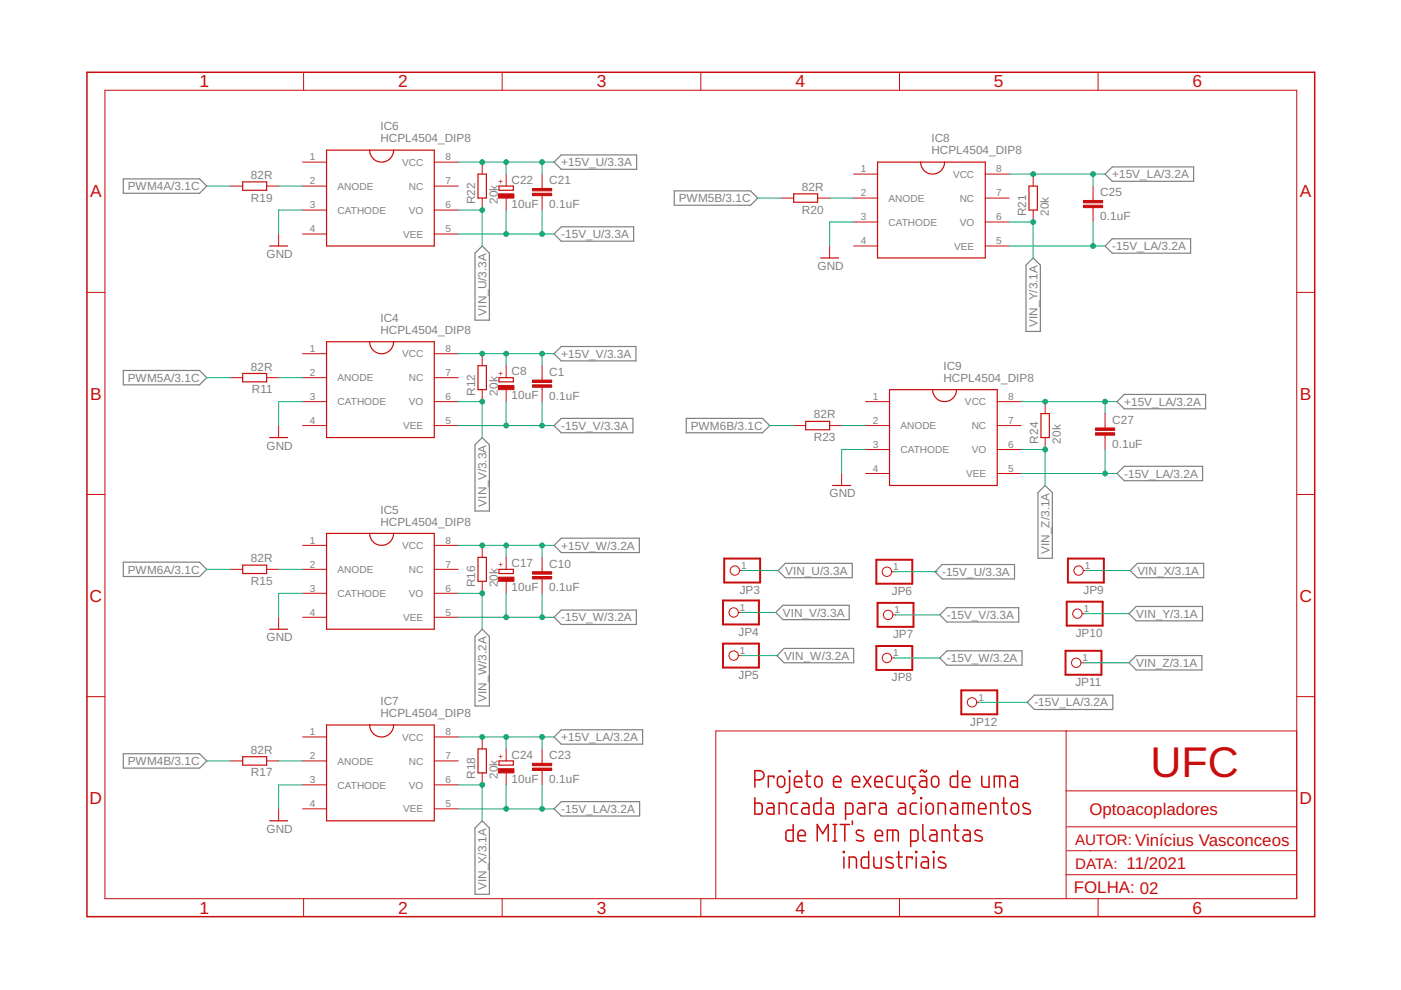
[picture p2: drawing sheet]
<svg xmlns="http://www.w3.org/2000/svg" width="297mm" height="210mm" viewBox="0 0 297 210" stroke-linecap="round" stroke-linejoin="round" font-family="sans-serif">
<g fill="none" stroke="#808080" stroke-width=".25">
<path d="M26.1 37.9h16.2l1.5 1.6-1.5 1.5h-16.2zM117.5 34.4l1.5-1.5h16v3h-16zM234.3 36.9l1.5-1.5h17.3v3h-17.3zM102.2 52.2l1.6 1.5v14.2h-3.1v-14.2zM117.5 49.6l1.5-1.5h15.3v3h-15.3zM143 40.5h16.1l1.6 1.5-1.6 1.5h-16.1zM217.5 56.2l1.6-1.5 1.5 1.5v14.1h-3.1zM234.3 52.2l1.5-1.6h16.6v3.1h-16.6zM26.1 78.5h16.2l1.5 1.6-1.5 1.5h-16.2zM117.5 75l1.5-1.5h15.8v3h-15.8zM100.7 94.3l1.5-1.5 1.6 1.5v14.1h-3.1zM117.5 90.2l1.5-1.5h15.2v3.1h-15.2z"/>
<path d="M145.5 88.7h16.2l1.5 1.5-1.5 1.6h-16.2zM236.8 85.2l1.6-1.6h17.2v3.1h-17.2zM26.1 119.2h16.2l1.5 1.5-1.5 1.5h-16.2zM117.5 115.6l1.5-1.5h16.6v3.1h-16.6zM199.7 119.7h15.4v3h-15.4l-1.5-1.5zM221.6 102.9l1.5 1.6v13.9h-3v-13.9zM236.8 100.4l1.6-1.5h16.6v3h-16.6zM241.2 119.4h14v3.1h-14l-1.6-1.5zM100.7 134.9l1.5-1.5 1.6 1.5v14.8h-3.1zM117.5 130.9l1.5-1.6h15.9v3.1h-15.9zM164.5 129.9l1.5-1.6h14v3.1h-14zM164.7 139l1.5-1.5h14.8v3h-14.8z"/>
<path d="M165 121l1.5-1.6h14.2v3.1h-14.2zM199.2 130.4l1.6-1.6h15.2v3.1h-15.2zM200.8 138h15.9v3h-15.9l-1.6-1.5zM239.4 130.1l1.5-1.5h14.1v3h-14.1zM26.1 159.8h16.2l1.5 1.5-1.5 1.6h-16.2zM117.5 156.3l1.5-1.6h17.2v3.1h-17.2zM219.3 147.4h16.6v3h-16.6l-1.5-1.5zM239.4 140.5l1.5-1.5h13.9v3h-13.9zM100.7 175.6l1.5-1.6 1.6 1.6v14h-3.1zM117.5 171.5l1.5-1.5h16.6v3h-16.6z"/>
</g>
<g fill="none" stroke="#c90d0c" stroke-width=".32">
<path d="M18.4 15.3h260.3v179.1h-260.3zM160 165.4a1.72 1.72 0 0 0 1.8-.4 .97 .97 0 0 0 .1-1 .97 .97 0 0 0-.9-.6h-1v3.5M160 169.1v3.5h1.2l.4-.6-.1-1.5-.3-.2h-1.2M162.7 170.3h1l.3 .2 .1 .4v1.7h-.9a.68 .68 0 0 1-.7-.7 .68 .68 0 0 1 .7-.6h.9M164.1 165v-.4h-1.2v2.3M165.1 164.8a.77 .77 0 0 1 .8-.2 .77 .77 0 0 1 .5 .8v.7a.77 .77 0 0 1-.8 .8 .77 .77 0 0 1-.8-.8v-1zM165.2 172.6v-2.3h1.1l.3 .2 .2 .4v1.7M167.3 163.4h.2v.2h-.2zM167.4 164.6v3.1l-.2 .3-.6 .1M168.2 174.8v3.5l-1.3-.1-.3-.5 .1-1.5 .3-.2h1.2M168.4 165.7h1.6a.82 .82 0 0 0-.6-1.1 .82 .82 0 0 0-1 .8v.9l.3 .5 1.3 .1M169.1 170.3h-.9l-.3 .2-.1 .4 .1 1.5 .3 .2h.9"/>
<path d="M169.2 177.2h1.6a.82 .82 0 0 0-.6-1.2 .82 .82 0 0 0-1 .8l.1 1.3 .3 .2h1.2M170.1 170.3h1l.4 .6v1.7h-.9a.68 .68 0 0 1-.7-.7 .68 .68 0 0 1 .7-.6h.9M170.7 164.6h1.2M171.1 163.4v2.9l.3 .5 .5 .1M173 164.8a.78 .78 0 0 1 .8-.2 .78 .78 0 0 1 .5 .8 1.36 1.36 0 0 1-.3 1.3 .77 .77 0 0 1-.8 .1 .77 .77 0 0 1-.5-.7v-1zM173.3 178.3v-3.5l1.1 2 1.2-2v3.5M174.1 169.1v3.5l-1.3-.1-.3-.5 .1-1.5 .3-.2h1.2M175.3 170.3h1l.4 .6v1.7h-.9a.68 .68 0 0 1-.7-.7 .68 .68 0 0 1 .7-.6h.9M176.6 178.3h.8M176.6 174.8h.8M176.7 165.7h1.6a.82 .82 0 0 0-.6-1.1 .82 .82 0 0 0-1 .8v1.1l.3 .3 1.3 .1M177 174.8v3.5"/>
<path d="M178.1 174.8h2M179.1 174.8v3.5M179.3 172.6h1.1l.3-.2 .1-1.5-.2-.5-1.3-.1v3.5M180.7 165.7h1.6a.81 .81 0 0 0-.6-1.1 .81 .81 0 0 0-1 .8l.1 1.3 .3 .2h1.2M180.7 174.1v.7M181.9 170.3h1l.4 .6v1.7h-.9a.68 .68 0 0 1-.6-.7 .68 .68 0 0 1 .6-.6h.9M182.9 176.2l-.3-.1a.63 .63 0 0 0-.7-.1 .63 .63 0 0 0-.3 .7l1.2 .7a.51 .51 0 0 1 .3 .5 .51 .51 0 0 1-.5 .4l-1-.2M183.1 164.6l1.6 2.3M184.7 164.6l-1.6 2.3M185.5 165.7h1.5a.81 .81 0 0 0-.5-1.1 .81 .81 0 0 0-1 .8l.1 1.3 .3 .2h1.1M185.6 177.2h1.5a.81 .81 0 0 0-.5-1.2 .81 .81 0 0 0-1 .8l.1 1.3 .3 .2h1.1M185.6 170.7v-.4h-1.2v2.3"/>
<path d="M186.5 170.3h1l.4 .6v1.7h-.9a.68 .68 0 0 1-.7-.7 .68 .68 0 0 1 .7-.6h.9M188.1 178.3v-2.3h1.8l.5 .2 .1 2.1M189.3 176v2.3M189.3 164.6h-.9l-.3 .2-.1 .3 .1 1.6 .3 .2h.9M190.2 164.6l.1 1.9 .2 .3 .3 .1h1v-2.3M190.6 170.3h1l.4 .4v1.9h-.9a.68 .68 0 0 1-.7-.7 .68 .68 0 0 1 .7-.6h.9M193.1 178.3h1.1l.3-.2 .1-1.5-.4-.6h-1.1v3.5M193.5 166.9v.5a.46 .46 0 0 1 .5 .4 .46 .46 0 0 1-.5 .5M194.2 164.6h-1l-.3 .2-.1 .3 .1 1.6 .3 .2h1M194.4 170.3h-1l-.3 .2-.1 .4 .1 1.5 .3 .2h1M195.1 164.6h1l.3 .4 .1 1.9h-.9a.68 .68 0 0 1-.7-.7 .68 .68 0 0 1 .7-.7h.9M195.2 169.1h.2v.2h-.2z"/>
<path d="M195.3 170.3v2.3M195.7 174.8v3.1l.2 .3 .4 .1M196.5 163.3a.43 .43 0 0 1-.4 .4 .43 .43 0 0 1-.5-.4l-.4 .1-.1 .3M196.6 170.5a.78 .78 0 0 1 .8-.1 .78 .78 0 0 1 .5 .6 1.38 1.38 0 0 1-.3 1.4 .78 .78 0 0 1-.8 .1 .78 .78 0 0 1-.5-.7 1.36 1.36 0 0 1 .3-1.3zM197.3 176h.9l.4 .4v1.9h-.8a.68 .68 0 0 1-.7-.6 .68 .68 0 0 1 .7-.7h.8M197.7 164.8a.77 .77 0 0 1 .9-.2 .77 .77 0 0 1 .4 .8v.7a.77 .77 0 0 1-.7 .8 .77 .77 0 0 1-.8-.8v-1zM198.9 172.6v-2.3h1.1l.3 .2 .1 2.1M199.7 178.3v-2.3h1.2l.3 .2 .1 2.1M201.7 170.3h.9l.4 .4v1.9h-.8a.68 .68 0 0 1-.7-.7 .68 .68 0 0 1 .7-.6h.8M202.1 176h1.2M202.5 174.8l.1 3.1 .2 .3 .5 .1M203 163.4v3.5l-1.3-.1-.2-.5 .1-1.5 .3-.2h1.1"/>
<path d="M204 165.7h1.6a.82 .82 0 0 0-.5-1.1 .82 .82 0 0 0-1.1 .8l.2 1.3 .2 .2h1.2M204.1 172.6v-2.3h1.8l.5 .2 .1 2.1M204.3 176h1l.4 .4v1.9h-.9a.68 .68 0 0 1-.7-.6 .68 .68 0 0 1 .7-.7h.9M205.3 170.3v2.3M207.5 171.4h1.5a.81 .81 0 0 0-.5-1.1 .81 .81 0 0 0-1 .7l.1 1.4 .3 .2h1.1M208.1 176.2l-.3-.1a.64 .64 0 0 0-.8-.1 .64 .64 0 0 0-.3 .7l1.3 .7a.5 .5 0 0 1 .3 .5 .5 .5 0 0 1-.5 .4l-1.1-.2M208.2 164.6v1.9l.2 .3 .3 .1h1v-2.3M210 172.6v-2.3h1.2l.3 .2 .1 2.1M210.8 166.9v-2.3l2.1 .1 .2 .4v1.8M212 164.6v2.3M212.4 170.3h1.2M212.8 169.1l.1 3.1 .2 .3 .5 .1"/>
<path d="M214.3 164.6h1l.3 .2 .1 .3v1.8h-.9a.68 .68 0 0 1-.7-.7 .68 .68 0 0 1 .7-.7h.9M214.7 170.5a.78 .78 0 0 1 .8-.1 .78 .78 0 0 1 .5 .6 1.38 1.38 0 0 1-.3 1.4 .78 .78 0 0 1-.8 .1 .78 .78 0 0 1-.5-.7 1.36 1.36 0 0 1 .3-1.3zM218.3 170.5l-.3-.1a.63 .63 0 0 0-.8-.1 .63 .63 0 0 0-.3 .7l1.3 .6a.51 .51 0 0 1 .3 .6 .51 .51 0 0 1-.5 .4l-1.1-.2M178.8 180.5h.2v.2h-.2zM178.9 181.7v2.3M180 184v-2.3h1.2l.3 .2 .1 2.1M184.2 180.5v3.5l-1.3-.1-.3-.4 .1-1.6 .3-.2h1.2M185.3 181.7v1.9l.2 .3 .4 .1h.9v-2.3M189.2 181.9l-.3-.1a.64 .64 0 0 0-.8-.1 .64 .64 0 0 0-.2 .8l1.2 .6a.51 .51 0 0 1 .3 .5 .51 .51 0 0 1-.5 .4l-1-.1M190.1 181.7h1.2M190.5 180.5l.1 3.1 .2 .3 .5 .1M193.4 182.1v-.4h-1.2v2.3"/>
<path d="M194.1 180.5h.3v.2h-.3zM194.2 181.7v2.3M195.5 181.7h.9l.4 .4v1.9h-.8a.68 .68 0 0 1-.7-.6 .68 .68 0 0 1 .7-.7h.8M197.9 180.5h.2v.2h-.2zM198 181.7v2.3M200.4 181.9l-.3-.1a.63 .63 0 0 0-.8-.1 .63 .63 0 0 0-.3 .8l1.3 .6a.5 .5 0 0 1 .3 .5 .5 .5 0 0 1-.5 .4l-1.1-.1"/>
</g>
<g fill="none" stroke="#c90d0c" stroke-width=".21">
<path d="M22.2 19.1h252.7v171.4h-252.7zM64.4 15.3v3.8M106.5 15.3v3.8M148.6 15.3v3.8M190.7 15.3v3.8M232.8 15.3v3.8M48.9 39.5h2.6M56.5 39.5h2.6M64.2 34.4h5M64.2 39.5h5M92.1 34.4h5.1M92.1 39.5h5.1"/>
<path d="M102.2 34.4v2.5M107.3 36.9v2.6M114.9 36.9v3.1M181 36.9h5.1M208.9 36.9h5.1M219.1 36.9v2.6M231.8 39.5v3M59.1 49.6v2.6M64.2 44.5h5M64.2 49.6h5M92.1 44.5h5.1M92.1 49.6h5.1"/>
<path d="M102.2 42v2.5M107.3 42v2.5M114.9 41.5v3M165.7 42h2.6M173.4 42h2.5M175.9 52.2v2.5M181 42h5.1M181 47.1h5.1M181 52.2h5.1M208.9 42h5.1M208.9 47.1h5.1M208.9 52.2h5.1"/>
<path d="M219.1 44.5v2.6M231.8 44v3.1M18.4 62h3.8M64.2 75h5M92.1 75h5.1M102.2 75v2.5M107.3 77.5v2.6M114.9 77.5v3.1M274.9 62h3.8M48.9 80.1h2.6M56.5 80.1h2.6M59.1 90.2v2.6"/>
<path d="M64.2 80.1h5M64.2 85.2h5M64.2 90.2h5M92.1 80.1h5.1M92.1 85.2h5.1M92.1 90.2h5.1M102.2 82.6v2.6M107.3 82.6v2.6M114.9 82.1v3.1M168.3 90.2h2.5M175.9 90.2h2.5M183.5 85.2h5.1"/>
<path d="M183.5 90.2h5.1M183.5 95.3h5.1M211.4 85.2h5.1M211.4 90.2h5.1M211.4 95.3h5.1M221.6 85.2v2.5M221.6 92.8v2.5M234.3 87.7v3M234.3 92.3v3M18.4 104.8h3.8M64.2 115.6h5M92.1 115.6h5.1"/>
<path d="M102.2 115.6v2.6M107.3 118.2v2.5M114.9 118.2v3M178.4 100.4v2.5M183.5 100.4h5.1M211.4 100.4h5.1M274.9 104.8h3.8M48.9 120.7h2.6M56.5 120.7h2.6M59.1 130.9v2.5M64.2 120.7h5M64.2 125.8h5"/>
<path d="M64.2 130.9h5M92.1 120.7h5.1M92.1 125.8h5.1M92.1 130.9h5.1M102.2 123.3v2.5M107.3 123.3v2.5M114.9 122.7v3.1M156.5 129.9h.6M156.5 139h.6M156.8 121h.6M189 121.2h.6M189 139.5h.6"/>
<path d="M189.3 130.4h.6M229.4 130.1h.6M229.7 121h.5M18.4 147.7h3.8M64.2 156.3h5M92.1 156.3h5.1M102.2 156.3v2.5M107.3 158.8v2.5M114.9 158.8v3M207.1 148.9h.5M226 155v35.5M229.2 140.5h.5"/>
<path d="M274.9 155h-123.1v35.5M274.9 147.7h3.8M48.9 161.3h2.6M56.5 161.3h2.6M59.1 171.5v2.5M64.2 161.3h5M64.2 166.4h5M64.2 171.5h5M92.1 161.3h5.1M92.1 166.4h5.1M92.1 171.5h5.1M102.2 163.9v2.5"/>
<path d="M107.3 163.9v2.5M114.9 163.4v3M226 167.7h48.9M226.2 175.3h48.7M64.4 190.5v3.9M106.5 190.5v3.9M148.6 190.5v3.9M190.7 190.5v3.9M226 185.5h48.9M226.2 180.4h48.7M232.8 190.5v3.9"/>
<circle cx="155.6" cy="129.9" r=".99"/>
<circle cx="155.6" cy="139" r=".99"/>
<circle cx="155.8" cy="121" r=".99"/>
<circle cx="188" cy="121.2" r=".99"/>
<circle cx="188" cy="139.5" r=".99"/>
<circle cx="188.3" cy="130.4" r=".99"/>
<circle cx="228.4" cy="130.1" r=".99"/>
<circle cx="228.7" cy="121" r=".99"/>
<circle cx="206.1" cy="148.9" r=".99"/>
<circle cx="228.2" cy="140.5" r=".99"/>
</g>
<g fill="none" stroke="#c90d0c" stroke-width=".25">
<path d="M51.5 38.6h5v1.7h-5zM69.2 31.8h22.9v20.4h-22.9zM78.4 31.8a2.53 2.53 0 0 0 2.5 2.6 2.53 2.53 0 0 0 2.5-2.6M101.3 36.9h1.8v5.1h-1.8zM105.8 39.5h3v.8h-3zM186.1 34.4h22.8v20.3h-22.8zM195.2 34.4a2.53 2.53 0 0 0 2.5 2.5 2.53 2.53 0 0 0 2.6-2.5M218.2 39.5h1.7v5h-1.7zM57.2 52.2h3.8M168.3 41.1h5.1v1.8h-5.1zM174 54.7h3.8M51.5 79.2h5v1.8h-5z"/>
<path d="M69.2 72.5h22.9v20.3h-22.9zM78.4 72.5a2.53 2.53 0 0 0 2.5 2.5 2.53 2.53 0 0 0 2.5-2.5M101.3 77.5h1.8v5.1h-1.8zM57.2 92.8h3.8M105.8 80.1h3v.9h-3zM170.8 89.3h5.1v1.8h-5.1zM188.6 82.6h22.8v20.3h-22.8zM197.7 82.6a2.53 2.53 0 0 0 2.6 2.6 2.53 2.53 0 0 0 2.5-2.6M220.7 87.7h1.8v5.1h-1.8zM51.5 119.8h5v1.8h-5zM69.2 113.1h22.9v20.3h-22.9zM78.4 113.1a2.53 2.53 0 0 0 2.5 2.5 2.53 2.53 0 0 0 2.5-2.5"/>
<path d="M101.3 118.2h1.8v5.1h-1.8zM176.5 102.9h3.8M57.2 133.4h3.8M105.8 120.7h3v.9h-3zM69.2 153.7h22.9v20.3h-22.9zM78.4 153.7a2.53 2.53 0 0 0 2.5 2.6 2.53 2.53 0 0 0 2.5-2.6M101.3 158.8h1.8v5.1h-1.8zM51.5 160.4h5v1.8h-5zM57.2 174h3.8M105.8 161.3h3v.9h-3z"/>
</g>
<g fill="#c90d0c" stroke="#c90d0c" stroke-width=".21">
<path d="M112.9 41h4.1v.5h-4.1z"/>
<path d="M112.9 40h4.1v.5h-4.1z"/>
<path d="M105.7 41.1h3.3v.9h-3.3z"/>
<path d="M112.9 81.6h4.1v.5h-4.1z"/>
<path d="M112.9 80.6h4.1v.5h-4.1z"/>
<path d="M105.7 81.7h3.3v.9h-3.3z"/>
<path d="M112.9 122.2h4.1v.5h-4.1z"/>
<path d="M112.9 121.2h4.1v.5h-4.1z"/>
<path d="M105.7 122.4h3.3v.9h-3.3z"/>
<path d="M112.9 162.9h4.1v.5h-4.1z"/>
<path d="M112.9 161.8h4.1v.5h-4.1z"/>
<path d="M105.7 163h3.3v.9h-3.3z"/>
<path d="M229.7 43.5h4.1v.5h-4.1z"/>
<path d="M229.7 42.5h4.1v.5h-4.1z"/>
<path d="M232.3 91.8h4v.5h-4z"/>
<path d="M232.3 90.7h4v.5h-4z"/>
</g>
<path d="M153.5 118.4h7.7v5.1h-7.7zM185.8 118.7h7.6v5.1h-7.6zM226.4 118.4h7.6v5.1h-7.6zM153.3 127.3h7.6v5.1h-7.6zM153.3 136.5h7.6v5h-7.6zM185.8 137h7.6v5h-7.6zM186.1 127.8h7.6v5.1h-7.6zM225.9 138h7.6v5.1h-7.6zM226.2 127.6h7.6v5.1h-7.6zM203.8 146.4h7.6v5h-7.6z" fill="none" stroke="#c90d0c" stroke-width=".42"/>
<g fill="none" stroke="#0dab76" stroke-width=".21">
<path d="M43.8 39.5h5.1M59.1 39.5h5.1M97.2 34.4h20.3M107.3 34.4v2.5M114.9 34.4v2.5M214 36.9h20.3M231.8 36.9v2.6M64.2 44.5h-5.1v5.1M97.2 44.5h5v7.7M97.2 49.6h20.3M107.3 44.5v5.1M114.9 44.5v5.1"/>
<path d="M160.7 42h5M175.9 42h5.1M181 47.1h-5.1v5.1M214 52.2h20.3M214 47.1h5.1v7.6M231.8 47.1v5.1M97.2 75h20.3M107.3 75v2.5M114.9 75v2.5M43.8 80.1h5.1M59.1 80.1h5.1M64.2 85.2h-5.1v5"/>
<path d="M97.2 85.2h5v7.6M97.2 90.2h20.3M107.3 85.2v5M114.9 85.2v5M163.2 90.2h5.1M178.4 90.2h5.1M183.5 95.3h-5.1v5.1M216.5 85.2h20.3M216.5 95.3h5.1v7.6M234.3 85.2v2.5M234.3 95.3v5.1M97.2 115.6h20.3"/>
<path d="M107.3 115.6v2.6M114.9 115.6v2.6M216.5 100.4h20.3M43.8 120.7h5.1M59.1 120.7h5.1M64.2 125.8h-5.1v5.1M97.2 125.8h5v7.6M97.2 130.9h20.3M107.3 125.8v5.1M114.9 125.8v5.1M157.1 129.9h7.1M157.1 139h7.9"/>
<path d="M157.4 121h7.6M189.6 139.5h9.6M189.6 121.2h9.1M189.9 130.4h9.3M230 130.1h9.4M230.2 121h9.4M97.2 156.3h20.3M107.3 156.3v2.5M114.9 156.3v2.5M207.6 148.9h10.4M229.7 140.5h9.7M43.8 161.3h5.1"/>
<path d="M59.1 161.3h5.1M64.2 166.4h-5.1v5.1M97.2 171.5h20.3M97.2 166.4h5v7.6M107.3 166.4v5.1M114.9 166.4v5.1"/>
</g>
<g fill="#0dab76" stroke="#0dab76" stroke-width=".21">
<circle cx="102.2" cy="156.3" r=".51"/>
<circle cx="107.3" cy="156.3" r=".51"/>
<circle cx="114.9" cy="156.3" r=".51"/>
<circle cx="219.1" cy="36.9" r=".51"/>
<circle cx="231.8" cy="36.9" r=".51"/>
<circle cx="221.6" cy="85.2" r=".51"/>
<circle cx="234.3" cy="85.2" r=".51"/>
<circle cx="107.3" cy="171.5" r=".51"/>
<circle cx="114.9" cy="171.5" r=".51"/>
<circle cx="231.8" cy="52.2" r=".51"/>
<circle cx="234.3" cy="100.4" r=".51"/>
<circle cx="102.2" cy="44.5" r=".51"/>
<circle cx="102.2" cy="85.2" r=".51"/>
<circle cx="102.2" cy="75" r=".51"/>
<circle cx="107.3" cy="75" r=".51"/>
<circle cx="114.9" cy="75" r=".51"/>
<circle cx="107.3" cy="90.2" r=".51"/>
<circle cx="114.9" cy="90.2" r=".51"/>
<circle cx="102.2" cy="125.8" r=".51"/>
<circle cx="102.2" cy="115.6" r=".51"/>
<circle cx="107.3" cy="115.6" r=".51"/>
<circle cx="114.9" cy="115.6" r=".51"/>
<circle cx="107.3" cy="130.9" r=".51"/>
<circle cx="114.9" cy="130.9" r=".51"/>
<circle cx="102.2" cy="166.4" r=".51"/>
<circle cx="219.1" cy="47.1" r=".51"/>
<circle cx="221.6" cy="95.3" r=".51"/>
<circle cx="102.2" cy="34.4" r=".51"/>
<circle cx="107.3" cy="34.4" r=".51"/>
<circle cx="114.9" cy="34.4" r=".51"/>
<circle cx="107.3" cy="49.6" r=".51"/>
<circle cx="114.9" cy="49.6" r=".51"/>
</g>
<text font-size="9.1" fill="#c90d0c" x="243.9" y="164.6">UFC</text>
<g font-size="3.7" fill="#c90d0c">
<text x="42.3" y="18.5">1</text>
<text x="84.4" y="18.5">2</text>
<text x="126.5" y="18.5">3</text>
<text x="168.6" y="18.5">4</text>
<text x="210.7" y="18.5">5</text>
<text x="252.9" y="18.5">6</text>
<text x="19.1" y="41.9">A</text>
<text x="275.6" y="41.9">A</text>
<text x="19.1" y="84.7">B</text>
<text x="275.6" y="84.7">B</text>
<text x="19" y="127.6">C</text>
<text x="275.5" y="127.6">C</text>
<text x="19" y="170.4">D</text>
<text x="275.5" y="170.4">D</text>
<text x="42.3" y="193.7">1</text>
<text x="84.4" y="193.7">2</text>
<text x="126.5" y="193.7">3</text>
<text x="168.6" y="193.7">4</text>
<text x="210.7" y="193.7">5</text>
<text x="252.9" y="193.7">6</text>
</g>
<g font-size="3.6" fill="#c90d0c">
<text x="231" y="172.8">Optoacopladores</text>
<text x="227.7" y="189.4">FOLHA: 02</text>
</g>
<g font-size="3.2" fill="#c90d0c">
<text x="227.9" y="179.1">AUTOR: Vinícius Vasconceos</text>
<text x="227.9" y="184.2">DATA: 11/2021</text>
</g>
<g font-size="2.5" fill="#808080">
<text x="80.7" y="27.6">IC6</text>
<text x="80.7" y="30.2">HCPL4504_DIP8</text>
<text x="119" y="35.3">+15V_U/3.3A</text>
<text x="197.5" y="32.7">HCPL4504_DIP8</text>
<text x="197.5" y="30.2">IC8</text>
<text x="27.1" y="40.3">PWM4A/3.1C</text>
<text x="53.2" y="37.9">82R</text>
<text x="108.5" y="39">C22</text>
<text x="116.5" y="39.1">C21</text>
<text x="170" y="40.5">82R</text>
<text x="233.3" y="41.6">C25</text>
<text x="235.8" y="37.8">+15V_LA/3.2A</text>
<text x="53.2" y="42.7">R19</text>
<text x="100.7" y="43.3" transform="rotate(-90 100.7 43.3)">R22</text>
<text x="105.5" y="43.3" transform="rotate(-90 105.5 43.3)">20k</text>
<text x="108.5" y="44">10uF</text>
<text x="116.5" y="44.1">0.1uF</text>
<text x="143.9" y="42.9">PWM5B/3.1C</text>
<text x="170" y="45.3">R20</text>
<text x="217.6" y="45.8" transform="rotate(-90 217.6 45.8)">R21</text>
<text x="222.4" y="45.8" transform="rotate(-90 222.4 45.8)">20k</text>
<text x="233.3" y="46.7">0.1uF</text>
<text x="119" y="50.5">-15V_U/3.3A</text>
<text x="235.8" y="53">-15V_LA/3.2A</text>
<text x="56.5" y="54.7">GND</text>
<text x="173.3" y="57.2">GND</text>
<text x="80.7" y="70.8">HCPL4504_DIP8</text>
<text x="80.7" y="68.3">IC4</text>
<text x="103.1" y="66.9" transform="rotate(-90 103.1 66.9)">VIN_U/3.3A</text>
<text x="219.9" y="69.3" transform="rotate(-90 219.9 69.3)">VIN_Y/3.1A</text>
<text x="119" y="75.9">+15V_V/3.3A</text>
<text x="27.1" y="81">PWM5A/3.1C</text>
<text x="53.2" y="78.6">82R</text>
<text x="53.4" y="83.4">R11</text>
<text x="100.7" y="83.9" transform="rotate(-90 100.7 83.9)">R12</text>
<text x="105.5" y="83.9" transform="rotate(-90 105.5 83.9)">20k</text>
<text x="108.5" y="79.6">C8</text>
<text x="116.5" y="79.7">C1</text>
<text x="200" y="81">HCPL4504_DIP8</text>
<text x="200" y="78.4">IC9</text>
<text x="108.5" y="84.7">10uF</text>
<text x="116.5" y="84.8">0.1uF</text>
<text x="172.6" y="88.7">82R</text>
<text x="235.8" y="89.9">C27</text>
<text x="238.4" y="86">+15V_LA/3.2A</text>
<text x="56.5" y="95.3">GND</text>
<text x="119" y="91.1">-15V_V/3.3A</text>
<text x="146.4" y="91.1">PWM6B/3.1C</text>
<text x="172.6" y="93.5">R23</text>
<text x="220.1" y="94" transform="rotate(-90 220.1 94)">R24</text>
<text x="224.9" y="94" transform="rotate(-90 224.9 94)">20k</text>
<text x="235.8" y="94.9">0.1uF</text>
<text x="238.4" y="101.3">-15V_LA/3.2A</text>
<text x="103.1" y="107.4" transform="rotate(-90 103.1 107.4)">VIN_V/3.3A</text>
<text x="175.9" y="105.5">GND</text>
<text x="80.7" y="111.4">HCPL4504_DIP8</text>
<text x="80.7" y="108.9">IC5</text>
<text x="53.2" y="119.2">82R</text>
<text x="119" y="116.5">+15V_W/3.2A</text>
<text x="222.5" y="117.4" transform="rotate(-90 222.5 117.4)">VIN_Z/3.1A</text>
<text x="27.1" y="121.6">PWM6A/3.1C</text>
<text x="53.2" y="124">R15</text>
<text x="100.7" y="124.5" transform="rotate(-90 100.7 124.5)">R16</text>
<text x="105.5" y="124.5" transform="rotate(-90 105.5 124.5)">20k</text>
<text x="108.5" y="125.3">10uF</text>
<text x="108.5" y="120.2">C17</text>
<text x="116.5" y="125.4">0.1uF</text>
<text x="116.5" y="120.3">C10</text>
<text x="156.8" y="125.9">JP3</text>
<text x="166.5" y="121.9">VIN_U/3.3A</text>
<text x="199.8" y="122.1">-15V_U/3.3A</text>
<text x="229.7" y="125.9">JP9</text>
<text x="241.2" y="121.9">VIN_X/3.1A</text>
<text x="119" y="131.8">-15V_W/3.2A</text>
<text x="166" y="130.7">VIN_V/3.3A</text>
<text x="189.1" y="126.2">JP6</text>
<text x="200.8" y="131.2">-15V_V/3.3A</text>
<text x="240.9" y="131">VIN_Y/3.1A</text>
<text x="56.5" y="135.9">GND</text>
<text x="156.6" y="134.8">JP4</text>
<text x="189.3" y="135.3">JP7</text>
<text x="228.1" y="135.1">JP10</text>
<text x="156.6" y="143.9">JP5</text>
<text x="166.2" y="139.9">VIN_W/3.2A</text>
<text x="200.8" y="140.4">-15V_W/3.2A</text>
<text x="240.9" y="141.4">VIN_Z/3.1A</text>
<text x="80.7" y="149.5">IC7</text>
<text x="103.1" y="148.8" transform="rotate(-90 103.1 148.8)">VIN_W/3.2A</text>
<text x="189.1" y="144.5">JP8</text>
<text x="219.3" y="149.8">-15V_LA/3.2A</text>
<text x="228" y="145.5">JP11</text>
<text x="80.7" y="152.1">HCPL4504_DIP8</text>
<text x="205.7" y="153.9">JP12</text>
<text x="53.2" y="159.8">82R</text>
<text x="108.5" y="160.9">C24</text>
<text x="116.5" y="161">C23</text>
<text x="119" y="157.2">+15V_LA/3.2A</text>
<text x="27.1" y="162.2">PWM4B/3.1C</text>
<text x="53.2" y="164.6">R17</text>
<text x="100.7" y="165.1" transform="rotate(-90 100.7 165.1)">R18</text>
<text x="105.5" y="165.1" transform="rotate(-90 105.5 165.1)">20k</text>
<text x="108.5" y="165.9">10uF</text>
<text x="116.5" y="166">0.1uF</text>
<text x="119" y="172.4">-15V_LA/3.2A</text>
<text x="56.5" y="176.6">GND</text>
<text x="103.1" y="188.7" transform="rotate(-90 103.1 188.7)">VIN_X/3.1A</text>
</g>
<g font-size="2.1" fill="#808080">
<text x="65.7" y="34">1</text>
<text x="85.2" y="35.1">VCC</text>
<text x="94.4" y="34">8</text>
<text x="65.7" y="39.1">2</text>
<text x="71.6" y="40.2">ANODE</text>
<text x="86.7" y="40.2">NC</text>
<text x="94.4" y="39.1">7</text>
<text x="182.5" y="36.6">1</text>
<text x="182.5" y="41.6">2</text>
<text x="202.1" y="37.7">VCC</text>
<text x="211.2" y="36.6">8</text>
<text x="211.2" y="41.6">7</text>
<text x="65.7" y="44.2">3</text>
<text x="71.6" y="45.3">CATHODE</text>
<text x="86.7" y="45.3">VO</text>
<text x="94.4" y="44.2">6</text>
<text x="182.5" y="46.7">3</text>
<text x="188.4" y="42.8">ANODE</text>
<text x="188.4" y="47.8">CATHODE</text>
<text x="203.5" y="42.8">NC</text>
<text x="203.5" y="47.8">VO</text>
<text x="211.2" y="46.7">6</text>
<text x="65.7" y="49.3">4</text>
<text x="85.5" y="50.4">VEE</text>
<text x="94.4" y="49.3">5</text>
<text x="182.5" y="51.8">4</text>
<text x="202.3" y="52.9">VEE</text>
<text x="211.2" y="51.8">5</text>
<text x="65.7" y="74.6">1</text>
<text x="85.2" y="75.8">VCC</text>
<text x="94.4" y="74.6">8</text>
<text x="65.7" y="79.7">2</text>
<text x="71.6" y="80.8">ANODE</text>
<text x="86.7" y="80.8">NC</text>
<text x="94.4" y="79.7">7</text>
<text x="65.7" y="84.8">3</text>
<text x="65.7" y="89.9">4</text>
<text x="71.6" y="85.9">CATHODE</text>
<text x="86.7" y="85.9">VO</text>
<text x="94.4" y="84.8">6</text>
<text x="94.4" y="89.9">5</text>
<text x="185.1" y="84.8">1</text>
<text x="185.1" y="89.9">2</text>
<text x="204.6" y="85.9">VCC</text>
<text x="213.8" y="84.8">8</text>
<text x="213.8" y="89.9">7</text>
<text x="85.5" y="91">VEE</text>
<text x="185.1" y="95">3</text>
<text x="190.9" y="91">ANODE</text>
<text x="206" y="91">NC</text>
<text x="213.8" y="95">6</text>
<text x="185.1" y="100">4</text>
<text x="190.9" y="96.1">CATHODE</text>
<text x="204.9" y="101.2">VEE</text>
<text x="206" y="96.1">VO</text>
<text x="213.8" y="100">5</text>
<text x="65.7" y="115.3">1</text>
<text x="85.2" y="116.4">VCC</text>
<text x="94.4" y="115.3">8</text>
<text x="65.7" y="120.4">2</text>
<text x="65.7" y="125.4">3</text>
<text x="71.6" y="121.5">ANODE</text>
<text x="86.7" y="121.5">NC</text>
<text x="94.4" y="120.4">7</text>
<text x="94.4" y="125.4">6</text>
<text x="157.1" y="120.6">1</text>
<text x="189.4" y="120.9">1</text>
<text x="230" y="120.6">1</text>
<text x="65.7" y="130.5">4</text>
<text x="71.6" y="126.6">CATHODE</text>
<text x="85.5" y="131.6">VEE</text>
<text x="86.7" y="126.6">VO</text>
<text x="94.4" y="130.5">5</text>
<text x="156.9" y="129.5">1</text>
<text x="189.7" y="130">1</text>
<text x="229.8" y="129.8">1</text>
<text x="156.9" y="138.6">1</text>
<text x="189.4" y="139.1">1</text>
<text x="229.5" y="140.2">1</text>
<text x="207.4" y="148.5">1</text>
<text x="65.7" y="155.9">1</text>
<text x="94.4" y="155.9">8</text>
<text x="65.7" y="161">2</text>
<text x="85.2" y="157">VCC</text>
<text x="94.4" y="161">7</text>
<text x="65.7" y="166.1">3</text>
<text x="71.6" y="162.1">ANODE</text>
<text x="71.6" y="167.2">CATHODE</text>
<text x="86.7" y="162.1">NC</text>
<text x="86.7" y="167.2">VO</text>
<text x="94.4" y="166.1">6</text>
<text x="65.7" y="171.1">4</text>
<text x="85.5" y="172.3">VEE</text>
<text x="94.4" y="171.1">5</text>
</g>
<g font-size="1.8" fill="#c90d0c">
<text x="106.7" y="39" transform="rotate(-90 106.7 39)">+</text>
<text x="106.7" y="79.7" transform="rotate(-90 106.7 79.7)">+</text>
<text x="106.7" y="120.3" transform="rotate(-90 106.7 120.3)">+</text>
<text x="106.7" y="160.9" transform="rotate(-90 106.7 160.9)">+</text>
</g>
</svg>
